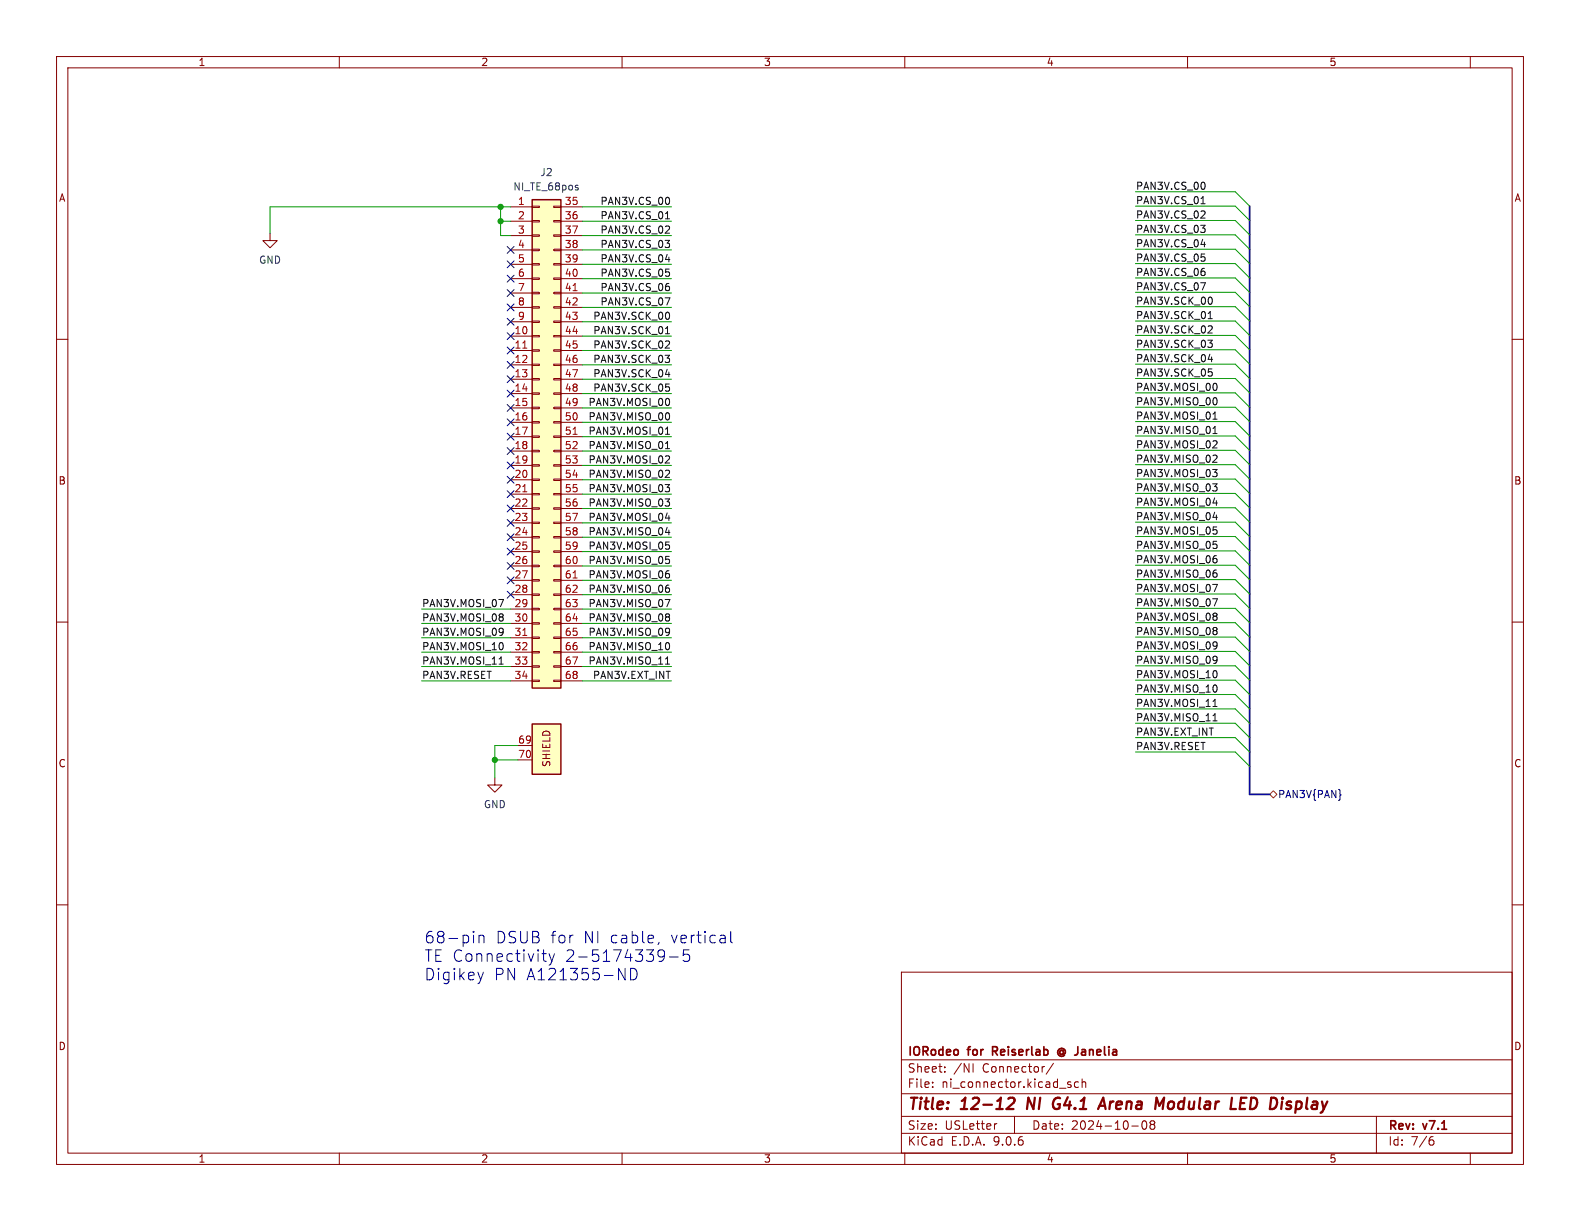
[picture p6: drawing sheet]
<svg xmlns="http://www.w3.org/2000/svg" width="279mm" height="216mm" viewBox="0 0 279 216" stroke-linecap="round" stroke-linejoin="round" font-family="sans-serif">
<g fill="none" stroke="#840000" stroke-width=".18">
<path d="M10 10h259.4v195.9h-259.4zM12 12h255.4v191.9h-255.4zM60 10v2M110 10v2M160 10v2M210 10v2M260 10v2M10 60h2M267.4 60h2M10 110h2M267.4 110h2M10 160h2"/>
<path d="M159.4 171.9h108v32h-108zM267.4 160h2M159.4 197.4h108M159.4 193.4h108M159.4 187.4h108M164.9 192.1v.2M164.9 191.4v.1M167.1 189.4v.2M167.1 188.7v.1M172.1 188.1v1.5M176.3 198.7l-.3 .1M179.4 197.4v3"/>
<path d="M186.3 188l-1.3 1.9M188.9 191.7l.5 .2v.2l-.2 .2-.4-.1M188.9 191.4h.5M190.7 191.4l-.4-.1-.3 .3v.4l.1 .2h.6M191.4 191.4l.2-.1 .3 .1 .1 .9M191.4 190.8v1.5M200.1 199.1h1.2M202.1 198.3l.2-.1a.81 .81 0 0 1 .6 .6 .81 .81 0 0 1-.3 .8l-.2 .1a.81 .81 0 0 1-.3-1.4zM203.6 198.8l-.2-.3 .2-.3 .5 .1 .1 .2-.3 .3M203.6 198.8l-.2 .3v.4l.2 .2 .5-.1 .1-.2-.1-.4-.2-.2M203.6 198.8h.3M243.4 197.4v6.5"/>
<path d="M60 203.9v2M110 203.9v2M159.4 200.4h108M160 203.9v2M210 203.9v2M253 201.6h.4l.2 .2-.1 .5-.5 .2M253.4 201l-.4 .1M260 203.9v2"/>
</g>
<path d="M178.3 194.3l.3-.2h.5a.45 .45 0 0 1 .3 .6l-.1 .3-1.3 1.1h1.2M181.9 194.1l-.3 2M186.5 196l.2 .1 .5-.1M187 195.2h.4M187.3 194.1l-.6 .1-.2 .2M194.2 196.1l.9-2 .4 2M194.4 195.5h1M206.8 194.9l-.2 .3-.1 .5 .3 .4M219.2 196.1h1M219.4 195.1h.6M219.5 194.1h.9" fill="none" stroke="#840000" stroke-width=".4"/>
<path d="M175.5 185.9h.6M176.1 185.1h-.6v1.5M188 185.8a.36 .36 0 0 0-.5 0 .36 .36 0 0 0 0 .5 .36 .36 0 0 0 .5 .1M188 185.4a.71 .71 0 0 0-1 .7 .71 .71 0 0 0 1 .6" fill="none" stroke="#840000" stroke-width=".3"/>
<g fill="#ffffc2">
<path d="M94.1 35.3h5.1v86.4h-5.1z"/>
<path d="M94.1 128h5.1v8.9h-5.1z"/>
</g>
<path d="M94.1 35.3h5.1v86.4h-5.1zM94.1 128h5.1v8.9h-5.1z" fill="none" stroke="#840000" stroke-width=".25"/>
<g fill="none" stroke="#840000" stroke-width=".18">
<path d="M90.3 36.6h3.8M90.3 39.1h3.8M94.1 36.4h1.3v.3h-1.3zM94.1 39h1.3v.2h-1.3zM97.9 36.4h1.3v.3h-1.3zM97.9 39h1.3v.2h-1.3zM99.2 36.6h3.8M99.2 39.1h3.8M47.8 41.3v1.2h1.2l-1.2 1.3-1.3-1.3h1.3M90.3 41.7h3.8M90.3 44.2h3.8M90.3 46.7h3.8"/>
<path d="M90.3 49.3h3.8M90.3 51.8h3.8M90.3 54.4h3.8M90.3 56.9h3.8M90.3 59.4h3.8M94.1 41.5h1.3v.3h-1.3zM94.1 44.1h1.3v.2h-1.3zM94.1 46.6h1.3v.3h-1.3zM94.1 49.1h1.3v.3h-1.3zM94.1 51.7h1.3v.2h-1.3zM94.1 54.2h1.3v.3h-1.3zM94.1 56.8h1.3v.2h-1.3z"/>
<path d="M94.1 59.3h1.3v.3h-1.3zM97.9 41.5h1.3v.3h-1.3zM97.9 44.1h1.3v.2h-1.3zM97.9 46.6h1.3v.3h-1.3zM97.9 49.1h1.3v.3h-1.3zM97.9 51.7h1.3v.2h-1.3zM97.9 54.2h1.3v.3h-1.3zM97.9 56.8h1.3v.2h-1.3zM97.9 59.3h1.3v.3h-1.3zM99.2 41.7h3.8M99.2 44.2h3.8M99.2 46.7h3.8"/>
<path d="M99.2 49.3h3.8M99.2 51.8h3.8M99.2 54.4h3.8M99.2 56.9h3.8M99.2 59.4h3.8M90.3 62h3.8M90.3 64.5h3.8M90.3 67.1h3.8M90.3 69.6h3.8M90.3 72.1h3.8M90.3 74.7h3.8M90.3 77.2h3.8"/>
<path d="M90.3 79.8h3.8M94.1 61.8h1.3v.3h-1.3zM94.1 64.4h1.3v.2h-1.3zM94.1 66.9h1.3v.3h-1.3zM94.1 69.5h1.3v.2h-1.3zM94.1 72h1.3v.3h-1.3zM94.1 74.5h1.3v.3h-1.3zM94.1 77.1h1.3v.2h-1.3zM94.1 79.6h1.3v.3h-1.3zM97.9 61.8h1.3v.3h-1.3zM97.9 64.4h1.3v.2h-1.3zM97.9 66.9h1.3v.3h-1.3z"/>
<path d="M97.9 69.5h1.3v.2h-1.3zM97.9 72h1.3v.3h-1.3zM97.9 74.5h1.3v.3h-1.3zM97.9 77.1h1.3v.2h-1.3zM97.9 79.6h1.3v.3h-1.3zM99.2 62h3.8M99.2 64.5h3.8M99.2 67.1h3.8M99.2 69.6h3.8M99.2 72.1h3.8M99.2 74.7h3.8M99.2 77.2h3.8"/>
<path d="M99.2 79.8h3.8M90.3 82.3h3.8M90.3 84.8h3.8M90.3 87.4h3.8M90.3 89.9h3.8M90.3 92.5h3.8M90.3 95h3.8M90.3 97.5h3.8M94.1 82.2h1.3v.2h-1.3zM94.1 84.7h1.3v.3h-1.3zM94.1 87.2h1.3v.3h-1.3zM94.1 89.8h1.3v.2h-1.3z"/>
<path d="M94.1 92.3h1.3v.3h-1.3zM94.1 94.9h1.3v.2h-1.3zM94.1 97.4h1.3v.3h-1.3zM94.1 99.9h1.3v.3h-1.3zM97.9 82.2h1.3v.2h-1.3zM97.9 84.7h1.3v.3h-1.3zM97.9 87.2h1.3v.3h-1.3zM97.9 89.8h1.3v.2h-1.3zM97.9 92.3h1.3v.3h-1.3zM97.9 94.9h1.3v.2h-1.3zM97.9 97.4h1.3v.3h-1.3zM97.9 99.9h1.3v.3h-1.3z"/>
<path d="M99.2 82.3h3.8M99.2 84.8h3.8M99.2 87.4h3.8M99.2 89.9h3.8M99.2 92.5h3.8M99.2 95h3.8M99.2 97.5h3.8M90.3 100.1h3.8M90.3 102.6h3.8M90.3 105.2h3.8M90.3 107.7h3.8M90.3 110.2h3.8"/>
<path d="M90.3 112.8h3.8M90.3 115.3h3.8M90.3 117.9h3.8M94.1 102.5h1.3v.2h-1.3zM94.1 105h1.3v.3h-1.3zM94.1 107.6h1.3v.2h-1.3zM94.1 110.1h1.3v.3h-1.3zM94.1 112.6h1.3v.3h-1.3zM94.1 115.2h1.3v.2h-1.3zM94.1 117.7h1.3v.3h-1.3zM97.9 102.5h1.3v.2h-1.3zM97.9 105h1.3v.3h-1.3z"/>
<path d="M97.9 107.6h1.3v.2h-1.3zM97.9 110.1h1.3v.3h-1.3zM97.9 112.6h1.3v.3h-1.3zM97.9 115.2h1.3v.2h-1.3zM97.9 117.7h1.3v.3h-1.3zM99.2 100.1h3.8M99.2 102.6h3.8M99.2 105.2h3.8M99.2 107.7h3.8M99.2 110.2h3.8M99.2 112.8h3.8M99.2 115.3h3.8"/>
<path d="M99.2 117.9h3.8M87.5 137.5v1.3h1.3l-1.3 1.3-1.3-1.3h1.3M90.3 120.4h3.8M91.6 131.8h2.5M91.6 134.4h2.5M94.1 120.3h1.3v.2h-1.3zM97.9 120.3h1.3v.2h-1.3zM99.2 120.4h3.8"/>
</g>
<path d="M101.3 51.4h.8M92.4 61.6h.8M101.3 76.8h.8M92.4 87h.8M92.4 112.4h.8M101.3 102.2h.8" fill="none" stroke="#a90000" stroke-width=".18"/>
<path d="M101.9 33.2h.3l.1 .2-.2 .2h-.3M101.9 32.8h.3" fill="none" stroke="#006464" stroke-width=".18"/>
<g fill="none" stroke="#000084" stroke-width=".18">
<path d="M89.7 53.7l1.2 1.3M89.7 56.3l1.2 1.2M89.7 46.1l1.2 1.2M89.7 48.7l1.2 1.2M89.7 58.8l1.2 1.2M89.7 43.6l1.2 1.2M89.7 51.2l1.2 1.2M90.9 53.7l-1.2 1.3M90.9 56.3l-1.2 1.2M90.9 46.1l-1.2 1.2M90.9 48.7l-1.2 1.2M90.9 58.8l-1.2 1.2"/>
<path d="M90.9 43.6l-1.2 1.2M90.9 51.2l-1.2 1.2M89.7 66.4l1.2 1.3M89.7 63.9l1.2 1.2M89.7 69l1.2 1.2M89.7 71.5l1.2 1.2M89.7 79.1l1.2 1.3M89.7 74.1l1.2 1.2M89.7 76.6l1.2 1.2M89.7 61.4l1.2 1.2M90.9 66.4l-1.2 1.3M90.9 63.9l-1.2 1.2"/>
<path d="M90.9 69l-1.2 1.2M90.9 71.5l-1.2 1.2M90.9 79.1l-1.2 1.3M90.9 74.1l-1.2 1.2M90.9 76.6l-1.2 1.2M90.9 61.4l-1.2 1.2M89.7 94.4l1.2 1.2M89.7 91.8l1.2 1.3M89.7 96.9l1.2 1.2M89.7 99.5l1.2 1.2M89.7 89.3l1.2 1.2M89.7 86.8l1.2 1.2"/>
<path d="M89.7 81.7l1.2 1.2M89.7 84.2l1.2 1.2M90.9 94.4l-1.2 1.2M90.9 91.8l-1.2 1.3M90.9 96.9l-1.2 1.2M90.9 99.5l-1.2 1.2M90.9 89.3l-1.2 1.2M90.9 86.8l-1.2 1.2M90.9 81.7l-1.2 1.2M90.9 84.2l-1.2 1.2M89.7 104.5l1.2 1.3M89.7 102l1.2 1.2"/>
<path d="M90.9 104.5l-1.2 1.3M90.9 102l-1.2 1.2M237 140.5l.1 .1h-.1"/>
</g>
<path d="M224.5 140.5l.7-.7 .6 .7-.6 .6z" fill="none" stroke="#725600" stroke-width=".18"/>
<g fill="none" stroke="#0f0f0f" stroke-width=".18">
<path d="M117.7 38.7h.7M118.3 35l.1 .4-.1 .6M212.3 39.8h.8l-.4 .5M212.4 36h.7M213 32.3l.1 .4-.1 .7M213 37.4l.1 .1-.1 .3-.7 .8h.8M117.6 52.7h.9l-.6 1.2M117.6 42.5h.8l-.4 .5M117.7 45.9h.8M117.7 59h.7M117.7 47.6h.6M117.9 57.9l.1-.2v1.3"/>
<path d="M118.2 55.3l.2 .4-.2 .7M118.3 40l.1 .2-.1 .3-.7 .7h.8M118.3 43l.1 .2-.1 .5M118.3 48.1l.1 .2-.1 .5M118.3 50.7l.1 .1-.1 .5M212.3 50h.9l-.6 1.3M212.4 43.2h.8M212.4 44.9h.6M213 45.5l.1 .1-.1 .5M213 48l.1 .2-.1 .5M213 40.4v.6M213.6 56.3h.8"/>
<path d="M213.9 55.3l.1-.2v1.2M214.1 57.6l.3 .3-.1 .3-.7 .7h.8M214.2 52.6l.2 .4-.2 .7M117.6 62.8h.8l-.4 .5M117.7 66.2h.8M117.7 76.8h.7M117.7 79.3h.7M117.7 67.9h.6M117.9 75.7l.1-.2v1.3M117.9 78.2l.1-.1v1.2M118.2 60.3l.2 .2-.1 .3-.7 .8h.8M118.2 63.3l.2 .2v.4l-.2 .2"/>
<path d="M118.2 68.4l.2 .2v.3l-.2 .3M118.3 70.6l.1 .3-.1 .7M118.3 73.1l.1 .4-.1 .6M118.3 65.8v.8M213.6 60.2h.8l-.5 .4M213.6 63.5h.8M213.7 65.2h.6M214.1 60.6l.3 .3v.3l-.3 .2M214.1 65.7l.3 .3v.3l-.3 .2M214.3 63.1v.9M214.5 76.7h.7M214.5 74.1h.7"/>
<path d="M214.7 73l.2-.1v1.2M214.7 75.6l.2-.2v1.3M215 77.9l.2 .3v.3l-.8 .7h.8M215.1 67.9l.1 .4-.1 .6M215.1 70.4l.1 .4-.1 .7M117.6 85.7h.8l-.4 .5M117.6 88.2h.8l-.4 .5M117.7 91.6h.8M117.7 94.1h.8M117.7 98.4h.6M117.7 95.8h.6M118.2 80.6l.2 .2-.1 .3-.7 .8h.8"/>
<path d="M118.2 83.1l.2 .3-.1 .3-.7 .7h.8M118.2 96.3l.2 .3v.3l-.2 .2M118.2 98.9l.2 .2v.3l-.2 .3M118.3 86.2l.1 .2-.1 .5M118.3 88.8l.1 .1-.1 .5M214.4 83h.8l-.4 .5M214.4 85.6h.8l-.4 .4M214.5 88.9h.8M214.5 91.5h.8M214.6 95.7h.6M214.6 93.2h.6M215 80.5l.2 .2v.3l-.8 .7h.8"/>
<path d="M215 93.7l.2 .2v.3l-.2 .2M215 96.2l.2 .2v.3l-.2 .3M215.1 83.6l.1 .1-.1 .5M215.1 86.1l.1 .2-.1 .5M215.1 98.8l.1 .2-.1 .5M88.2 106h.8l-.5 1.3M88.3 117.4h.7M88.5 116.3l.1-.1v1.2M88.7 111.1l.2 .1a1.07 1.07 0 0 1-.1 1M88.9 108.6l.1 .2-.1 .2M88.9 109.1l.1 .2-.1 .5M88.9 113.7l.1 .4-.1 .7"/>
<path d="M89 111.6l-.3 .3M117.6 106h.9l-.6 1.3M117.7 117.4h.7M117.9 116.3l.1-.1v1.2M118.2 108.5l.2 .3-.2 .3 .2 .2v.3l-.2 .2M118.2 111.1l.1 .1a1.07 1.07 0 0 1-.1 1M118.3 101.5l.1 .1-.1 .5M118.3 104l.1 .2-.1 .5M118.3 113.7l.1 .4-.1 .7M118.4 111.6l-.2 .3M214.4 105.9h.9l-.6 1.2M214.4 103.3h.9l-.6 1.3"/>
<path d="M215 113.5l.2 .1a1.07 1.07 0 0 1-.2 1M215 116l.2 .2a1.07 1.07 0 0 1-.2 1M215.1 101.3l.1 .2-.1 .5M215.1 108.5l.1 .2-.1 .2M215.1 109l.1 .2-.1 .4M215.1 111l.1 .2-.1 .2M215.1 111.6l.1 .1-.1 .5M215.1 118.7l.1 .4-.1 .6M215.2 114l-.2 .3M215.2 116.6l-.2 .2M214.5 127.5h.7M214.5 124.9h.7"/>
<path d="M214.7 123.8l.2-.1v1.2M214.7 126.4l.2-.2v1.3M215.1 121.2l.1 .4-.1 .7"/>
</g>
<path d="M221 36.4v104.1h3.5" fill="none" stroke="#000084" stroke-width=".3"/>
<g fill="none" stroke="#009600" stroke-width=".18">
<path d="M88.5 36.6v5.1h1.8M88.5 39.1h1.8M90.3 36.6h-42.5v4.7M103 36.6h15.7M103 39.1h15.7M200.8 36.4h17.6l2.6 2.6M200.8 33.9h17.6l2.6 2.5M200.8 39h17.6l2.6 2.5M103 41.7h15.7M103 51.8h15.7M103 54.4h15.7M103 56.9h15.7"/>
<path d="M103 59.4h15.7M103 49.3h15.7M103 46.7h15.7M103 44.2h15.7M200.8 56.8h17.6l2.6 2.5M200.8 49.1h17.6l2.6 2.6M200.8 51.7h17.6l2.6 2.5M200.8 54.2h17.6l2.6 2.6M200.8 41.5h17.6l2.6 2.6M200.8 44.1h17.6l2.6 2.5M200.8 59.3h17.6l2.6 2.5M200.8 46.6h17.6l2.6 2.5"/>
<path d="M103 74.7h15.7M103 77.2h15.7M103 79.8h15.7M103 67.1h15.7M103 72.1h15.7M103 69.6h15.7M103 64.5h15.7M103 62h15.7M200.8 66.9h17.6l2.6 2.6M200.8 64.4h17.6l2.6 2.5M200.8 74.5h17.6l2.6 2.6M200.8 79.6h17.6l2.6 2.6"/>
<path d="M200.8 69.5h17.6l2.6 2.5M200.8 77.1h17.6l2.6 2.5M200.8 72h17.6l2.6 2.5M200.8 61.8h17.6l2.6 2.6M103 82.3h15.7M103 92.5h15.7M103 89.9h15.7M103 95h15.7M103 97.5h15.7M103 87.4h15.7M103 84.8h15.7M200.8 84.7h17.6l2.6 2.5"/>
<path d="M200.8 87.2h17.6l2.6 2.6M200.8 92.3h17.6l2.6 2.6M200.8 94.9h17.6l2.6 2.5M200.8 97.4h17.6l2.6 2.5M200.8 82.2h17.6l2.6 2.5M200.8 99.9h17.6l2.6 2.6M200.8 89.8h17.6l2.6 2.5M74.5 115.3h15.8M74.5 112.8h15.8M74.5 110.2h15.8M74.5 107.7h15.8M74.5 117.9h15.8"/>
<path d="M103 115.3h15.7M103 112.8h15.7M103 110.2h15.7M103 107.7h15.7M103 117.9h15.7M103 100.1h15.7M103 105.2h15.7M103 102.6h15.7M200.8 107.6h17.6l2.6 2.5M200.8 110.1h17.6l2.6 2.5M200.8 102.5h17.6l2.6 2.5M200.8 105h17.6l2.6 2.6"/>
<path d="M200.8 115.2h17.6l2.6 2.5M200.8 117.7h17.6l2.6 2.6M200.8 112.6h17.6l2.6 2.6M74.5 120.4h15.8M87.5 134.4h4.1M91.6 131.8h-4.1v5.7M103 120.4h15.7M200.8 130.4h17.6l2.6 2.6M200.8 133h17.6l2.6 2.5M200.8 127.9h17.6l2.6 2.5M200.8 122.8h17.6l2.6 2.5M200.8 125.3h17.6l2.6 2.6"/>
<path d="M200.8 120.3h17.6l2.6 2.5"/>
</g>
<g fill="none" stroke="#0000c2" stroke-width=".18">
<path d="M83.7 164.7v.2M83.7 165.4v1.3M83.7 164.7l-.1 .1 .1 .1M83.7 164.7l.1 .1-.1 .1M84.7 165.4v1.3M84.7 165.6a.5 .5 0 0 1 .9 .1v1M85.5 171.9l-.5 1.4M95.8 168.6h.8M96.2 169.9l.4 .1M97.1 168.6l.5 1.4M97.6 170l-.3 .6M98.1 168.6l-.5 1.4"/>
<path d="M109.4 171.2l1.1 2.1v-2.1M111.5 171.2v2.1a1.07 1.07 0 0 0 1.2-.7 1.07 1.07 0 0 0-.4-1.3l-.3-.1M116.5 166.6l-.2 .4M116.7 168h.4l.3 .2a1.34 1.34 0 0 1-.5 1.8h-.4M117.5 168.8l-.2 .3-.6 .1M118.4 169.2h1.5M120.9 168l-.1 .9 .3-.2 .7 .1 .2 .3v.5l-.4 .4h-.5l-.3-.2M129.2 164.7v1.7l.3 .3"/>
</g>
<g fill="#009600" stroke="#009600" stroke-width=".18">
<circle cx="88.5" cy="36.6" r=".46"/>
<circle cx="88.5" cy="39.1" r=".46"/>
<circle cx="87.5" cy="134.4" r=".46"/>
</g>
<g font-size="2.8" fill="#0000c2">
<text x="74.9" y="167">68-pin</text>
<text x="87.6" y="167">DSUB for</text>
<text x="103.1" y="167">NI cable,</text>
<text x="118.6" y="167">vertical</text>
<text x="74.9" y="170.2">TE Connectivity</text>
<text x="74.9" y="173.5">Digikey</text>
<text x="87.3" y="173.5">PN A121355-ND</text>
<text x="99.9" y="170.2">2-5174339-5</text>
</g>
<g font-size="2.8" fill="#840000">
<text x="160.4" y="196.8">Title:</text>
<text x="170.1" y="196.8">12-12</text>
<text x="182.5" y="196.8">NI</text>
<text x="187.8" y="196.8">G4.1</text>
<text x="196.9" y="196.8">Arena</text>
<text x="207.5" y="196.8">Modular</text>
<text x="221.7" y="196.8">LED</text>
<text x="229.4" y="196.8">Display</text>
</g>
<g font-size="2.1" fill="#840000">
<text x="160.4" y="189.9">Sheet:</text>
<text x="160.4" y="187.1">IORodeo</text>
<text x="168.6" y="189.9">/NI</text>
<text x="171.3" y="187.1">for</text>
<text x="173.8" y="189.9">Connector/</text>
<text x="176.2" y="187.1">Reiserlab</text>
<text x="188.3" y="187.1">@ Janelia</text>
<text x="160.4" y="192.6">File:</text>
<text x="166.5" y="192.6">ni_connector.kicad_sch</text>
<text x="160.4" y="202.8">KiCad</text>
<text x="160.4" y="200">Size:</text>
<text x="167.1" y="200">USLetter</text>
<text x="168.1" y="202.8">E.D.A.</text>
<text x="175.7" y="202.8">9.0.6</text>
<text x="182.4" y="200">Date:</text>
<text x="189.4" y="200">2024-10-08</text>
<text x="245.4" y="200.2">Rev:</text>
<text x="245.4" y="202.8">Id:</text>
<text x="249.5" y="202.8">7/6</text>
<text x="251.8" y="200.2">v7.1</text>
</g>
<g font-size="1.8" fill="#840000">
<text x="35" y="11.9">1</text>
<text x="85" y="11.9">2</text>
<text x="135" y="11.9">3</text>
<text x="185" y="11.9">4</text>
<text x="235" y="11.9">5</text>
<text x="10.3" y="35.9">A</text>
<text x="267.7" y="35.9">A</text>
<text x="10.3" y="85.9">B</text>
<text x="267.7" y="85.9">B</text>
<text x="10.3" y="135.9">C</text>
<text x="97.5" y="135.7" transform="rotate(-90 97.5 135.7)">SHIELD</text>
<text x="267.7" y="135.9">C</text>
<text x="10.3" y="185.9">D</text>
<text x="267.7" y="185.9">D</text>
<text x="35" y="205.8">1</text>
<text x="85" y="205.8">2</text>
<text x="135" y="205.8">3</text>
<text x="185" y="205.8">4</text>
<text x="235" y="205.8">5</text>
</g>
<g font-size="1.8" fill="#006464">
<text x="90.7" y="33.9">NI_TE_68pos</text>
<text x="95.5" y="31.3">J2</text>
<text x="45.7" y="46.8">GND</text>
<text x="85.5" y="143.1">GND</text>
</g>
<g font-size="1.8" fill="#0f0f0f">
<text x="200.8" y="33.6">PAN3V.CS_00</text>
<text x="106.1" y="41.4">PAN3V.CS_02</text>
<text x="106.1" y="36.3">PAN3V.CS_00</text>
<text x="106.1" y="38.9">PAN3V.CS_01</text>
<text x="200.8" y="36.2">PAN3V.CS_01</text>
<text x="200.8" y="38.7">PAN3V.CS_02</text>
<text x="200.8" y="41.3">PAN3V.CS_03</text>
<text x="106.1" y="46.5">PAN3V.CS_04</text>
<text x="106.1" y="43.9">PAN3V.CS_03</text>
<text x="200.8" y="43.8">PAN3V.CS_04</text>
<text x="200.8" y="46.3">PAN3V.CS_05</text>
<text x="106.1" y="49">PAN3V.CS_05</text>
<text x="106.1" y="51.6">PAN3V.CS_06</text>
<text x="200.8" y="51.4">PAN3V.CS_07</text>
<text x="200.8" y="48.9">PAN3V.CS_06</text>
<text x="200.8" y="54">PAN3V.SCK_00</text>
<text x="104.8" y="56.6">PAN3V.SCK_00</text>
<text x="104.8" y="59.2">PAN3V.SCK_01</text>
<text x="106.1" y="54.1">PAN3V.CS_07</text>
<text x="200.8" y="56.5">PAN3V.SCK_01</text>
<text x="200.8" y="59">PAN3V.SCK_02</text>
<text x="104.8" y="64.3">PAN3V.SCK_03</text>
<text x="104.8" y="61.7">PAN3V.SCK_02</text>
<text x="200.8" y="61.6">PAN3V.SCK_03</text>
<text x="200.8" y="64.1">PAN3V.SCK_04</text>
<text x="104" y="71.9">PAN3V.MOSI_00</text>
<text x="104.8" y="66.8">PAN3V.SCK_04</text>
<text x="104.8" y="69.3">PAN3V.SCK_05</text>
<text x="200.8" y="69.2">PAN3V.MOSI_00</text>
<text x="200.8" y="71.7">PAN3V.MISO_00</text>
<text x="200.8" y="66.7">PAN3V.SCK_05</text>
<text x="104" y="77">PAN3V.MOSI_01</text>
<text x="104" y="74.4">PAN3V.MISO_00</text>
<text x="200.8" y="76.8">PAN3V.MISO_01</text>
<text x="200.8" y="74.3">PAN3V.MOSI_01</text>
<text x="104" y="82">PAN3V.MOSI_02</text>
<text x="104" y="79.5">PAN3V.MISO_01</text>
<text x="200.8" y="79.4">PAN3V.MOSI_02</text>
<text x="200.8" y="81.9">PAN3V.MISO_02</text>
<text x="104" y="87.1">PAN3V.MOSI_03</text>
<text x="104" y="84.6">PAN3V.MISO_02</text>
<text x="104" y="89.7">PAN3V.MISO_03</text>
<text x="200.8" y="89.5">PAN3V.MOSI_04</text>
<text x="200.8" y="84.4">PAN3V.MOSI_03</text>
<text x="200.8" y="87">PAN3V.MISO_03</text>
<text x="104" y="92.2">PAN3V.MOSI_04</text>
<text x="104" y="94.7">PAN3V.MISO_04</text>
<text x="200.8" y="92.1">PAN3V.MISO_04</text>
<text x="200.8" y="94.6">PAN3V.MOSI_05</text>
<text x="104" y="99.8">PAN3V.MISO_05</text>
<text x="104" y="97.3">PAN3V.MOSI_05</text>
<text x="200.8" y="97.1">PAN3V.MISO_05</text>
<text x="200.8" y="99.7">PAN3V.MOSI_06</text>
<text x="74.5" y="107.4">PAN3V.MOSI_07</text>
<text x="104" y="102.4">PAN3V.MOSI_06</text>
<text x="104" y="104.9">PAN3V.MISO_06</text>
<text x="104" y="107.4">PAN3V.MISO_07</text>
<text x="200.8" y="107.3">PAN3V.MISO_07</text>
<text x="200.8" y="104.8">PAN3V.MOSI_07</text>
<text x="200.8" y="102.2">PAN3V.MISO_06</text>
<text x="74.5" y="110">PAN3V.MOSI_08</text>
<text x="74.5" y="112.5">PAN3V.MOSI_09</text>
<text x="104" y="112.5">PAN3V.MISO_09</text>
<text x="104" y="110">PAN3V.MISO_08</text>
<text x="200.8" y="109.8">PAN3V.MOSI_08</text>
<text x="200.8" y="112.4">PAN3V.MISO_08</text>
<text x="74.5" y="117.6">PAN3V.MOSI_11</text>
<text x="74.5" y="115.1">PAN3V.MOSI_10</text>
<text x="104" y="115.1">PAN3V.MISO_10</text>
<text x="104" y="117.6">PAN3V.MISO_11</text>
<text x="200.8" y="114.9">PAN3V.MOSI_09</text>
<text x="200.8" y="117.5">PAN3V.MISO_09</text>
<text x="74.5" y="120.1">PAN3V.RESET</text>
<text x="104.8" y="120.1">PAN3V.EXT_INT</text>
<text x="200.8" y="125.1">PAN3V.MOSI_11</text>
<text x="200.8" y="120">PAN3V.MOSI_10</text>
<text x="200.8" y="122.5">PAN3V.MISO_10</text>
<text x="200.8" y="127.6">PAN3V.MISO_11</text>
<text x="200.8" y="130.2">PAN3V.EXT_INT</text>
<text x="200.8" y="132.7">PAN3V.RESET</text>
</g>
<g font-size="1.8" fill="#a90000">
<text x="91.5" y="36.3">1</text>
<text x="91.5" y="38.9">2</text>
<text x="91.5" y="41.4">3</text>
<text x="99.8" y="36.3">35</text>
<text x="99.8" y="38.9">36</text>
<text x="99.8" y="41.4">37</text>
<text x="91.5" y="43.9">4</text>
<text x="91.5" y="46.5">5</text>
<text x="99.8" y="43.9">38</text>
<text x="99.8" y="46.5">39</text>
<text x="91.5" y="49">6</text>
<text x="91.5" y="51.6">7</text>
<text x="99.8" y="49">40</text>
<text x="99.8" y="51.6">41</text>
<text x="90.9" y="59.2">10</text>
<text x="91.5" y="54.1">8</text>
<text x="91.5" y="56.6">9</text>
<text x="99.8" y="54.1">42</text>
<text x="99.8" y="56.6">43</text>
<text x="99.8" y="59.2">44</text>
<text x="90.9" y="61.7">11</text>
<text x="90.9" y="64.3">12</text>
<text x="99.8" y="61.7">45</text>
<text x="99.8" y="64.3">46</text>
<text x="90.9" y="66.8">13</text>
<text x="90.9" y="69.3">14</text>
<text x="90.9" y="71.9">15</text>
<text x="99.8" y="66.8">47</text>
<text x="99.8" y="69.3">48</text>
<text x="99.8" y="71.9">49</text>
<text x="90.9" y="74.4">16</text>
<text x="90.9" y="77">17</text>
<text x="99.8" y="74.4">50</text>
<text x="99.8" y="77">51</text>
<text x="90.9" y="79.5">18</text>
<text x="90.9" y="82">19</text>
<text x="99.8" y="79.5">52</text>
<text x="99.8" y="82">53</text>
<text x="90.9" y="84.6">20</text>
<text x="90.9" y="87.1">21</text>
<text x="90.9" y="89.7">22</text>
<text x="99.8" y="84.6">54</text>
<text x="99.8" y="87.1">55</text>
<text x="99.8" y="89.7">56</text>
<text x="90.9" y="92.2">23</text>
<text x="90.9" y="94.7">24</text>
<text x="99.8" y="92.2">57</text>
<text x="99.8" y="94.7">58</text>
<text x="90.9" y="97.3">25</text>
<text x="90.9" y="99.8">26</text>
<text x="99.8" y="97.3">59</text>
<text x="99.8" y="99.8">60</text>
<text x="90.9" y="102.4">27</text>
<text x="90.9" y="104.9">28</text>
<text x="90.9" y="107.4">29</text>
<text x="99.8" y="102.4">61</text>
<text x="99.8" y="104.9">62</text>
<text x="99.8" y="107.4">63</text>
<text x="90.9" y="110">30</text>
<text x="90.9" y="112.5">31</text>
<text x="99.8" y="110">64</text>
<text x="99.8" y="112.5">65</text>
<text x="90.9" y="115.1">32</text>
<text x="90.9" y="117.6">33</text>
<text x="99.8" y="115.1">66</text>
<text x="99.8" y="117.6">67</text>
<text x="90.9" y="120.1">34</text>
<text x="99.8" y="120.1">68</text>
<text x="91.5" y="131.6">69</text>
<text x="91.5" y="134.1">70</text>
</g>
<text font-size="1.8" fill="#000084" x="225.9" y="141.3">PAN3V{PAN}</text>
</svg>
